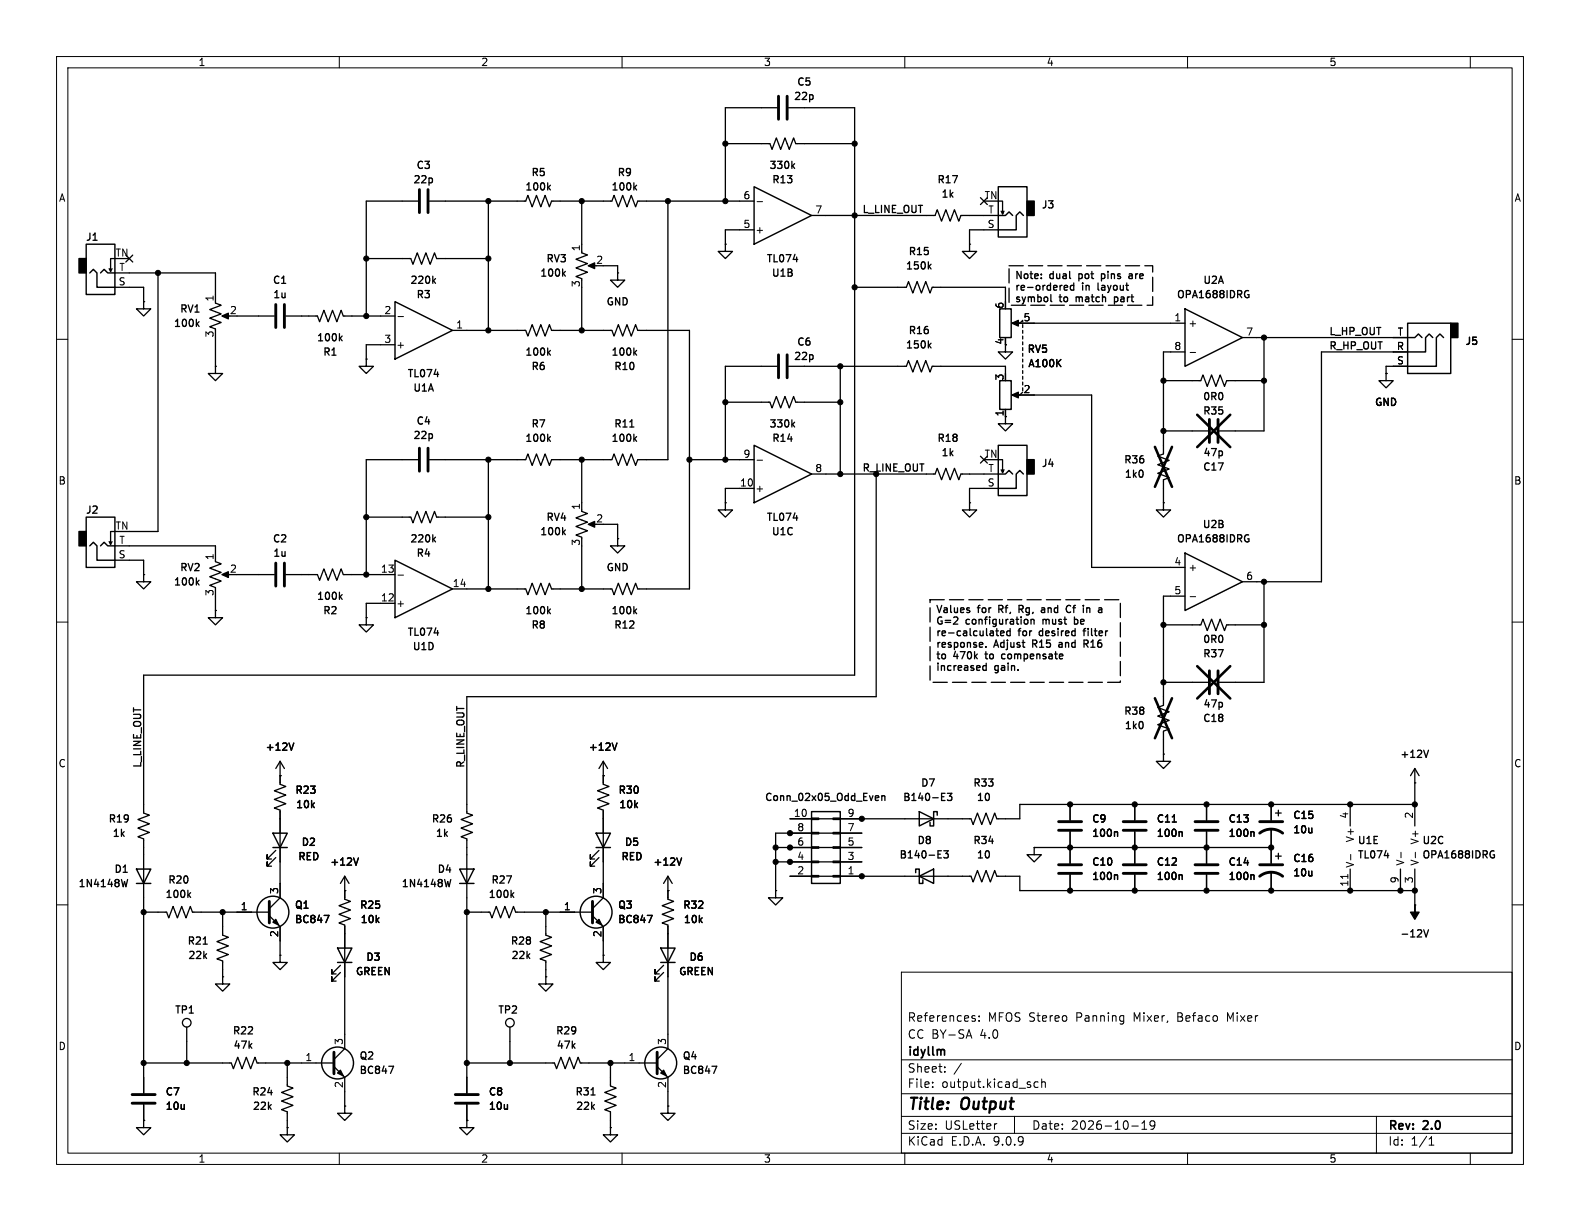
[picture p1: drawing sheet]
<svg xmlns="http://www.w3.org/2000/svg" width="279mm" height="216mm" viewBox="0 0 279 216" stroke-linecap="round" stroke-linejoin="round" font-family="sans-serif">
<g fill="none" stroke="#000" stroke-width=".18">
<path d="M10 10h259.4v195.9h-259.4zM12 12h255.4v191.9h-255.4zM60 10v2M110 10v2M160 10v2M210 10v2M260 10v2M133.9 35.7h.9M70.4 56h.9M10 60h2M210.5 62.3h.9M267.4 60h2"/>
<path d="M133.9 81.4h.9M10 110h2M70.4 101.7h.9M210.5 105.5h.9M267.4 110h2M238.3 154.6v.7M238.9 151.1v1M247.7 150.7v1M250.3 150.7v1M10 160h2M159.4 171.9h108v32h-108zM172.1 179.6l.3 .1"/>
<path d="M173.1 179.7v.1M267.4 160h2M159.4 197.4h108M159.4 193.4h108M159.4 187.4h108M164.9 192.1v.2M164.9 191.4v.1M167.1 189.4v.2M167.1 188.7v.1M170 188l-1.3 1.9M171 183.2h.7M171.4 182.1l.5 1.5"/>
<path d="M172.1 180.1l.3 .1 .1 .2-.2 .2h-.3M173.1 180.4v.2M176.3 198.7l-.3 .1M179.4 197.4v3M183.6 191.4l-.5-.1-.2 .3v.4l.1 .2h.6M184.2 191.4l.2-.1 .4 .1 .1 .9M184.2 190.8v1.5M200.1 199.1h1.2M201.9 199.7h.9M201.9 198.6l.5-.4v1.5M204.2 198.8l-.3 .3h-.3l-.2-.3 .1-.5 .4-.1 .2 .1a.99 .99 0 0 1-.3 1.4h-.3M243.4 197.4v6.5"/>
<path d="M60 203.9v2M110 203.9v2M159.4 200.4h108M160 203.9v2M210 203.9v2M252.7 202.5h.9M252.7 201.4l.4-.4v1.5M260 203.9v2"/>
</g>
<g fill="none" stroke="#000" stroke-width=".25">
<path d="M133.3 33l10.2 5.1-10.2 5.1zM176.5 33h5.1v8.9h-5.1zM176.5 38.1h1.3l.6-.6 .7 .6M181 38.1l-.7-.6-.6 .6v2.5h-3.2M15.2 43.2h5.1v8.9h-5.1zM15.9 48.3l.6-.7 .6 .7v2.5h3.2M17.8 48.3l.6-.7 .6 .7h1.3M69.8 53.3l10.2 5.1-10.2 5.1zM176.8 54.6h2v5.1h-2zM209.5 54.6l10.2 5.1-10.2 5.1zM248.9 57.2h7.6v8.8h-7.6zM248.9 59.7h1.3l.6-.6 .7 .6"/>
<path d="M253.4 59.7l-.7-.6-.6 .6v2.5h-3.2M255.3 59.7l-.7-.6-.6 .6v5.1h-5.1M133.3 78.7l10.2 5.1-10.2 5.1zM176.5 78.7h5.1v8.9h-5.1zM176.8 67.3h2v5.1h-2zM15.2 91.4h5.1v8.9h-5.1zM15.9 96.5l.6-.6 .6 .6v2.6h3.2M17.8 96.5l.6-.6 .6 .6h1.3M69.8 99.1l10.2 5-10.2 5.1zM176.5 83.8h1.3l.6-.6 .7 .6M181 83.8l-.7-.6-.6 .6v2.6h-3.2M209.5 97.8l10.2 5.1-10.2 5.1z"/>
<path d="M24.1 153.7h2.6l-1.3 2.5zM24.1 156.2h2.6M48.3 147.3h2.5l-1.3 2.6zM48.3 149.9h2.5M81.3 153.7h2.5l-1.3 2.5zM81.3 156.2h2.5M105.4 147.3h2.5l-1.2 2.6zM105.4 149.9h2.5M143.5 143.5h5.1v12.7h-5.1zM161.9 154.3v-.6h.7v2.5h.6v-.6M162.6 154.9l2.5-1.2v2.5zM162.6 143.5l2.5 1.3-2.5 1.3z"/>
<path d="M165.7 144.1v-.6h-.6v2.6h-.6v-.7M59.7 167.6h2.5l-1.2 2.6zM59.7 170.2h2.5M116.8 167.6h2.6l-1.3 2.6zM116.8 170.2h2.6"/>
<circle cx="48.3" cy="161.3" r="2.82"/>
<circle cx="105.4" cy="161.3" r="2.82"/>
<circle cx="59.7" cy="188" r="2.82"/>
<circle cx="116.8" cy="188" r="2.82"/>
</g>
<g fill="none" stroke="#000" stroke-width=".23">
<path d="M137.4 19.1h-9.1v16.5M139.4 19.1h11.7v100.3h-125.7v24.4l1 .3-2 .8 2 .8-2 .7 2 .8-2 .8 1 .3v45M143.7 16.9v.6M73.9 35.6h-9.1v20.3M75.9 35.6h17.1l.3-1.1 .8 2.1 .8-2.1 .7 2.1 .8-2.1 .8 2.1 .3-1h10.7l.4-1.1 .7 2.1 .8-2.1 .8 2.1 .7-2.1 .8 2.1 .4-1h20.5M76.4 31.6v.6M86.4 35.6v22.8M97 33.1l.3 .5M97.3 32.7l-.4 .5M102.9 35.6v8.9M112.2 33.1l.4 .5M112.6 32.7l-.5 .5"/>
<path d="M118.1 35.6v45.7h-5.3l-.4 1-.8-2-.7 2-.8-2-.8 2-.7-2-.4 1h-10.7l-.3 1-.8-2-.8 2-.7-2-.8 2-.8-2-.3 1h-17.1M128.3 25.4h7.8l.4 1 .8-2 .7 2 .8-2 .8 2 .7-2 .4 1h10.4M140.2 29.3l.3 .5M140.5 28.9l-.5 .5M143.5 38.1h21.9l.3-1 .8 2 .8-2 .7 2 .8-2 .7 2 .4-1h6.6M173.4 35l1.2 1.2M174.6 35l-1.2 1.2M176.5 35.6h.8v2.2l.2-.5M177 37.3l.3 .5M16.4 42.5h.8M19.8 47.5l-.2 .5M20.3 45.7h-.7v2.3l-.3-.5"/>
<path d="M20.3 50.8h5.1v2.5M20.3 48.3h17.8v5M22.3 45.1l1.2 1.2M23.5 45.1l-1.2 1.2M25.4 53.3v1.3h1.3l-1.3 1.3-1.3-1.3h1.3M25.4 53.3h.1M27.9 48.3v45.7h-5M34.8 57.2l.4 .5M35.2 56.9l-.5 .5M38.1 53.6l1 .4-2 .7 2 .8-2 .8 2 .7-2 .8 1 .4v.2M38.1 59.7v5.1M39.6 55.9h1"/>
<path d="M41.9 55.9h6.6M50.5 55.9h5.6l.4 1 .8-2 .7 2 .8-2 .8 2 .7-2 .4 1h9.1M60.1 59.8l.4 .5M60.5 59.4l-.5 .5M64.8 45.7h7.8l.4 1 .8-2 .7 2 .8-2 .8 2 .7-2 .4 1h9.2M76.7 49.6l.3 .5M77 49.3l-.5 .4M80 58.4h13l.3 1 .8-2 .8 2 .7-2 .8 2 .8-2 .3 1h10.7l.4 1 .7-2 .8 2 .8-2 .7 2 .8-2 .4 1h9.1v45.7h-9.1l-.4-1-.8 2.1-.7-2.1-.8 2.1-.8-2.1-.7 2.1-.4-1.1h-10.7l-.3-1-.8 2.1-.8-2.1-.7 2.1-.8-2.1-.8 2.1-.3-1.1h-13M99.6 48.4l.4 .4M100 48l-.5 .5M102.9 44.7l1 .4-2 .7 2 .8-2 .8 2 .7-2 .8 1 .4v.2M102.9 50.8v7.6"/>
<path d="M104.4 47h1M106.7 47h2.5v1.3M109.2 48.3v1.2h1.3l-1.3 1.3-1.3-1.3h1.3M109.2 48.3h.1M128.3 43.2v1.3h1.2l-1.2 1.2-1.3-1.2h1.3M128.3 43.2h.1M133.3 40.6h-5v2.6M140.3 45.9h.8M151.1 50.8h9.2l.4-1 .7 2 .8-2 .7 2 .8-2 .8 2 .3-1h13v2.5M164.3 47.1l.3 .5M164.6 46.7l-.4 .5M171.4 43.2v1.3h-1.2l1.2 1.2 1.3-1.2h-1.3"/>
<path d="M171.4 43.2h.1M176.5 40.6h-5.1v2.6M179.3 57.2h30.2M180.6 48v1.3l-.8-1.3v1.3M180.8 56.9v-.3l-.5 .6M180.8 57.4v.5M180.8 58.4v.5M180.8 59.4v.5M182.3 48v1.1M183.5 52.1v1.3M184.1 49.1v.2M184.1 48.5v.1"/>
<path d="M185.8 50v1.3M185.8 52.1v1.1l.2 .2M186.3 48v1.3M187.5 52.1v1.1M188.2 50.5v.7h.5M188.7 50.5l.1 .3-.6 .1M189.2 48v1.1M189.4 50.5l-.1 .2v.5l.2 .1 .4-.1M189.5 50.5h.4M189.9 50v1.3M193.1 48v1.1M193.1 52.1v1.1"/>
<path d="M194.2 50v1.1M194.8 48.4v1.3M194.8 49.2l.3 .1M195 52.1v1.3M195.1 48.4l-.3 .1M195.9 48v.1M195.9 48l.1 .1M197.1 52.5v1.3M197.1 53.3l.3 .1M199.3 50v1.1M199.7 48.5h.5v.8M200.2 52.1v1.1"/>
<path d="M200.2 48.7l-.4 .1-.2 .2 .2 .3 .4-.1M219.7 59.7h29.2M220.5 51.4h.3M220.6 52.1h.3v.4l-.4 .1M223.5 59.7v16.5h-7.9M38.1 64.8v1.2h1.3l-1.3 1.3-1.3-1.3h1.3M38.1 64.8h.1M64.8 63.5v1.3h1.2l-1.2 1.2-1.3-1.2h1.3M64.8 63.5h.1M69.8 61h-5v2.5M76.4 76.8v.6M76.8 66.2h.8"/>
<path d="M97 62.3l.3 .5M97 77.6l.3 .4M97.3 77.2l-.4 .5M97.3 62l-.4 .4M111.4 75.5h.7M112.2 62.3l.4 .5M112.2 77.6l.4 .4M112.6 62l-.5 .4M112.6 77.2l-.5 .5M128.3 71.1h7.8l.4 1 .8-2 .7 2 .8-2 .8 2 .7-2 .4 1h7.9M137.4 64.8h-9.1v16.5M139.4 64.8h20.9l.4-1 .7 2 .8-2 .7 2 .8-2 .8 2 .3-1h13v1.2"/>
<path d="M140.2 75l.3 .5M140.5 74.7l-.5 .4M143.7 62.8v.6M148.6 64.8v19M164.3 61.1l.3 .4M164.6 60.7l-.4 .5M177.8 72.4v2.5h-1.3l1.3 1.3 1.3-1.3h-1.3M177.8 61v1.2h-1.3l1.3 1.3 1.3-1.3h-1.3M179.3 69.9h13.7v30.4h16.5M180.8 60.5v.5M180.8 61.5v.5M180.8 62.5v.5"/>
<path d="M180.8 63.5v.5M180.8 64.5v.5M180.8 65.5v.5M180.8 66.5v.6M180.8 67.6v.5M187.1 64.1l.5 .7M187.6 63.6l-.7 .7M205.7 67.3h6.6l.4-1 .8 2 .7-2 .8 2 .8-2 .7 2 .4-1h6.6M205.7 76.2h7.9M209.5 62.2h-3.8v18.1l-1 .3 2.1 .8-2.1 .8 2.1 .7-2.1 .8 2.1 .8-1.1 .3v4.1M216.1 79.9v.6M245.1 66v1.3h1.3l-1.3 1.3-1.3-1.3h1.3"/>
<path d="M245.1 66h.1M248.9 62.2h-15.2v40.7h-14M248.9 64.8h-3.8v1.2M19.8 95.8l-.2 .5M20.3 94h-.7v2.3l-.3-.5M20.3 99.1h5.1v2.5M20.3 96.5h17.8v2.6M38.1 99.3l1 .4-2 .8 2 .7-2 .8 2 .7-2 .8 1 .4v.2M64.8 91.4h7.8l.4 1.1 .8-2.1 .7 2.1 .8-2.1 .8 2.1 .7-2.1 .4 1h9.2M73.9 81.3h-9.1v20.3M76.7 95.3l.3 .5M77 95l-.5 .5"/>
<path d="M86.4 81.3v22.8M99.6 94.1l.4 .5M100 93.7l-.5 .5M102.9 90.4l1 .4-2 .8 2 .7-2 .8 2 .8-2 .7 1 .4v.3M102.9 81.3v8.9M102.9 96.5v7.6M104.4 92.7h1M106.7 92.7h2.5v2.6M109.2 95.3v1.2h1.3l-1.3 1.3-1.3-1.3h1.3M109.2 95.3h.1M121.9 81.3h11.4M128.3 88.9v1.3h1.2l-1.2 1.2-1.3-1.2h1.3"/>
<path d="M128.3 88.9h.1M133.3 86.4h-5v2.5M140.3 91.6h.8M143.5 83.8h21.9l.3-1 .8 2 .8-2 .7 2 .8-2 .7 2 .4-1h6.6M154.9 83.8v39.4h-72.4v20.6l1.1 .3-2.1 .8 2.1 .8-2.1 .7 2.1 .8-2.1 .8 1 .3v45M171.4 88.9v1.3h-1.2l1.2 1.2 1.3-1.2h-1.3M171.4 88.9h.1M173.4 80.7l1.2 1.2M174.6 80.7l-1.2 1.2M176.5 81.3h.8v2.3l.2-.5M176.5 86.4h-5.1v2.5M177 83.1l.3 .5"/>
<path d="M202.1 83.4v.8M205.7 88.9v1.3h-1.2l1.2 1.2 1.3-1.2h-1.3M205.7 88.9h.1M220.5 94.6h.3M220.6 95.3h.3v.4l-.4 .1M25.4 101.6v1.3h1.3l-1.3 1.2-1.3-1.2h1.3M25.4 101.6h.1M34.8 103l.4 .4M35.2 102.6l-.5 .5M38.1 108v1.2h1.3l-1.3 1.3-1.3-1.3h1.3M38.1 108h.1M38.1 105.4v2.6"/>
<path d="M39.6 101.6h1M41.9 101.6h6.6M50.5 101.6h5.6l.4 1 .8-2 .7 2 .8-2 .8 2 .7-2 .4 1h9.1M60.1 105.5l.4 .5M60.5 105.1l-.5 .5M64.8 109.2v1.3h1.2l-1.2 1.3-1.3-1.3h1.3M64.8 109.2h.1M69.8 106.7h-5v2.5M76.8 111.9h.8M97 108l.3 .5M97.3 107.7l-.4 .5M112.2 108l.4 .5"/>
<path d="M112.6 107.7l-.5 .5M165.7 107l.4 1.3 .4-1.3M165.9 115.2v1.1M168.1 107v1.1M168.6 110.4h.8M169 115.2l-.3 .9M169.4 109.5l-.1 .1M170.6 115.2l-.5 1.3M171.3 107.9l.2 .2-.2 .2M171.3 107.5h.1M171.6 111.1v1.1M172.3 115.2v1.3"/>
<path d="M173.3 107l-.2 .1M173.7 114.4h-.1M173.7 113.7l.1 .2-.6 .1M174.3 117.7l-.4 .1-.1 .5 .2 .2h.4M174.3 115.2v1.1M174.3 114.3v.1M174.4 117.3v1.2M174.5 111.1v1.1M175.7 114.4l.5-1.2 .4 1.2M176.3 111.1v1.1l.3 .2M176.9 111.7l.1 .6h.5M177.1 115.9l.1 .5 .4 .1"/>
<path d="M177.2 107.1l-.6-.1v1.3M177.5 113.2v1.2M178 111.8l.1 .5h.5M178.1 113.2h.1M178.1 113.2v.1M178.2 107l-.2 .1M178.6 111.1v1.3M179.8 109.1v1.1M180.2 107.7h.5M180.5 107.7l.4 .6M180.6 109.1v.1M180.6 109.1l-.1 .1"/>
<path d="M180.8 107.1l-.6-.1v1.3M180.9 113.2v1.1M181.8 109.8l-.1 .4-.3 .2M182.3 109.5v.9M182.9 109.7v.7M183.2 113.2h-.6v1.2M184.2 107.5h.5v.8M184.2 108.3h.5M184.2 113.2v1.2M184.4 111.1v1.3M184.7 107.8l-.5 .1M185.1 113.2l-.1 .6"/>
<path d="M186.7 115.2v1.1M187 107v1.3M187.7 114h-.3l-.2 .1 .1 .3h.4M188.3 109.1v1.1M188.8 107.1l.3-.1 .2 .2M189.3 108.2l-.2 .1h-.3M189.7 107.5h.5M190 110.3l.4 .1M190 109.1v1.3M190.1 113.2v1.2M190.1 111.1v1.3M191.7 111.3v1.1"/>
<path d="M192 113.8l.4 .6M192.2 113.2h-.5v1.2M192.4 113.6l-.2 .2h-.5M192.7 107.5v.8M193 111.1v1.1M193.3 113.2v1.2M193.7 111.1v1.1M205.7 110.5h6.6l.4-1 .8 2 .7-2 .8 2 .8-2 .7 2 .4-1h6.6M209.5 105.4h-3.8v19.3l-1 .4 2.1 .8-2.1 .7 2.1 .8-2.1 .7 2.1 .8-1.1 .4v4.1M223.5 102.9v17.8h-7.9M49.5 137.2h.1M49.5 134.6v4.1l1 .4-2 .7 2 .8-2 .8 2 .7-2 .8 1 .4v15.5l-1.9 1.9"/>
<path d="M49.5 134.6l-.7 1.3M49.5 134.6l.8 1.3M51.9 131.4l-.4 1.3M106.7 137.2h.1M106.7 134.6v4.1l1 .4-2 .7 2 .8-2 .8 2 .7-2 .8 1 .4v15.5l-1.9 1.9M106.7 134.6l-.8 1.3M106.7 134.6l.7 1.3M109.1 131.4l-.4 1.3M202.1 127.8v.8M205.7 133.4v1.2h-1.2l1.2 1.3 1.3-1.3h-1.3M205.7 133.4h.1M205.7 120.7h7.9"/>
<path d="M216.1 124.3v.6M250.2 138.4h.1M250.2 135.9v10.2M250.2 135.9l.8 1.3M250.2 135.9l-.8 1.3M252.6 132.7l-.4 1.2M22.6 155.5l-.3 1.3-.3-.9M33.3 158.2l.4 .5M33.7 157.8l-.5 .5M48.8 151.6l-1.6 1.6v-.8v.8h.8M48.8 150.4l-1.6 1.5v-.8v.8h.8M61 157.5h.1"/>
<path d="M61 154.9v4.1l1 .4-2.1 .7 2.1 .8-2.1 .8 2.1 .7-2.1 .8 1.1 .4v21.8l-1.9 1.9M61 154.9l-.8 1.3M61 154.9l.7 1.3M63.4 151.7l-.4 1.3M79.7 155.5l-.3 1.3-.2-.9M90.5 158.2l.4 .5M90.9 157.8l-.5 .5M105.9 151.6l-1.5 1.6v-.8v.8h.8M105.9 150.4l-1.5 1.5v-.8v.8h.8M118.1 154.9v4.1l1 .4-2 .7 2 .8-2 .8 2 .7-2 .8 1 .4v21.8l-1.9 1.9M118.1 157.5h.1M118.1 154.9l-.8 1.3"/>
<path d="M118.1 154.9l.8 1.3M120.5 151.7l-.4 1.3M137.2 157.5v1.3h1.2l-1.2 1.2-1.3-1.2h1.3M137.2 157.5h.1M137.2 152.4h15.2M137.2 149.9h15.2M139.7 154.9h32l.4 1.1 .7-2.1 .8 2.1 .8-2.1 .7 2.1 .8-2.1 .4 1h4v2.6h69.9M143.5 154.8h1.3v.3h-1.3zM143.5 152.3h1.3v.2h-1.3zM143.5 149.7h1.3v.3h-1.3zM143.5 147.2h1.3v.2h-1.3zM143.5 144.7h1.3v.2h-1.3z"/>
<path d="M147.3 154.8h1.3v.3h-1.3zM147.3 152.3h1.3v.2h-1.3zM147.3 149.7h1.3v.3h-1.3zM147.3 147.2h1.3v.2h-1.3zM147.3 144.7h1.3v.2h-1.3zM152.4 147.3h-15.2v10.2M155 140.7l.3 .1 .1 .2-.6 .1M155.3 141.5h-.3M155.9 140.8l.2-.1 .3 .1 .1 .7M155.9 140.7v.8M165.9 151.7h.6M165.9 150.4h.6"/>
<path d="M166.5 141.5h.6M166.5 140.3h.6M166.9 150.4h.8l-.4 .5 .3 .1v.6l-.2 .1-.5-.1M167.5 140.3h.8l-.4 .5 .4 .1v.5l-.2 .1-.6-.1M182.9 149.9v1.2h-1.3l1.3 1.3 1.2-1.3h-1.2M182.9 149.9h.1M182.9 149.9h41.9M189.2 142.2v2.8M189.2 147.1v5.6M189.2 154.7v2.8M197.3 154.7l.3 .2v.6M197.3 147l.3 .2v.7"/>
<path d="M200.7 142.2v2.8M200.7 147.1v5.6M200.7 154.7v2.8M207.3 145.4h.7M208.7 154.7l.4 .2v.6M208.7 147l.4 .2v.7M213.4 142.2v2.8M213.4 147.1v5.6M213.4 154.7v2.8M221.4 154.7l.4 .2v.6M221.4 147l.4 .2v.7M224.8 142.2v2.8"/>
<path d="M224.8 146.6v6.1M224.8 154.2v3.3M225.6 151.4h1M225.6 143.8h1M226.1 143.3v1M226.1 150.9v1M232 146.4v.9M232 154v.9M232 154.8h-.1M232 147.1l-.1 .1M238.8 142.2v3.9M238.8 153.7v3.8"/>
<path d="M244.8 151.3h.8M247.6 153.7v3.8M250.2 142.2h-69.9v2.6h-4l-.4-1-.8 2-.7-2-.8 2-.8-2-.7 2-.4-1h-32M250.2 153.7v6.3M263.9 150.4l.3 .1M264 151.2h.3v.4l-.4 .1M25.4 161.3h4.1l.3 1 .8-2 .8 2 .7-2 .8 2 .8-2 .3 1h13.6M35.9 166.9h.8M39.4 161.3v4.1l1 .3-2 .8 2 .8-2 .7 2 .8-2 .7 1 .4v2.8M39.4 172.7v1.3h-1.3l1.3 1.3 1.2-1.3h-1.2M39.4 172.7h.1M47.6 161.9l1.9 1.9v5.1"/>
<path d="M49.5 168.9v1.3h-1.2l1.2 1.3 1.3-1.3h-1.3M49.5 168.9h.1M57.3 161.9h.9l-.6 1.2M60.2 172l-1.5 1.5v-.8v.8h.7M60.2 170.7l-1.5 1.5v-.7v.7h.7M82.5 161.3h4.1l.4 1 .8-2 .7 2 .8-2 .7 2 .8-2 .4 1h13.6M96.5 172.7v1.3h-1.3l1.3 1.3 1.3-1.3h-1.3M96.5 172.7h.1M96.5 161.3v4.1l1 .3-2 .8 2 .8-2 .7 2 .8-2 .7 1 .4v2.8M104.8 161.9l1.9 1.9v5.1M106.7 168.9v1.3h-1.3l1.3 1.3 1.2-1.3h-1.2M106.7 168.9h.1"/>
<path d="M114.5 161.9h.8l-.5 1.2M117.3 172l-1.5 1.5v-.8v.8h.8M117.3 170.7l-1.5 1.5v-.7v.7h.8M250.2 160h.1M251.8 164.4l.4 1.3 .4-1.3M25.4 188h15.5l.4 1 .7-2.1 .8 2.1 .8-2.1 .7 2.1 .8-2.1 .4 1.1h13.6M25.4 198.1v1.3h-1.3l1.3 1.3 1.3-1.3h-1.3M25.4 198.1h.1M25.4 195.3v2.8M32.6 195.3v.9M32.6 196l-.1 .1M33 181.6v6.4"/>
<path d="M50.8 188v4l1 .4-2 .8 2 .7-2 .8 2 .8-2 .7 1 .4v2.8M50.8 199.4v1.3h-1.3l1.3 1.2 1.3-1.2h-1.3M50.8 199.4h.1M59.1 188.6l1.9 1.9v5.1M61 195.6v1.3h-1.3l1.3 1.2 1.2-1.2h-1.2M61 195.6h.1M68.8 188.5h.8l-.5 1.3M82.5 188h15.5l.4 1 .8-2.1 .7 2.1 .8-2.1 .8 2.1 .7-2.1 .4 1.1h13.6M82.5 198.1v1.3h-1.2l1.2 1.3 1.3-1.3h-1.3M82.5 198.1h.1M82.5 195.3v2.8M89.7 195.3v.9"/>
<path d="M89.7 196v.1M90.2 181.6v6.4M104.5 193.6h.7M107.9 199.4v1.3h-1.2l1.2 1.2 1.3-1.2h-1.3M107.9 199.4h.1M107.9 188v4l1.1 .4-2.1 .8 2.1 .7-2.1 .8 2.1 .8-2.1 .7 1 .4v2.8M116.2 188.6l1.9 1.9v5.1M118.1 195.6v1.3h-1.3l1.3 1.2 1.3-1.2h-1.3M118.1 195.6h.1M125.9 188.5h.8l-.5 1.3"/>
<circle cx="33" cy="180.8" r=".76"/>
<circle cx="90.2" cy="180.8" r=".76"/>
</g>
<g fill="none" stroke="#000" stroke-width=".51">
<path d="M137.7 17v4.1M139.2 17v4.1M74.2 33.5v4.1M75.7 33.5v4.1M48.8 53.8v4.1M50.3 53.8v4.1M74.2 79.2v4.1M75.7 79.2v4.1M137.7 62.7v4.1M139.2 62.7v4.1M213.9 74.2v4M215.4 74.2v4"/>
<path d="M48.8 99.6v4M50.3 99.6v4M213.9 118.6v4.1M215.4 118.6v4.1M47.6 159.4v3.8M104.8 159.4v3.8M187.2 154.4h4.1M187.2 152.9h4.1M187.2 146.8h4.1M187.2 145.3h4.1M198.6 154.4h4.1M198.6 152.9h4.1"/>
<path d="M198.6 146.8h4.1M198.6 145.3h4.1M211.3 154.4h4.1M211.3 152.9h4.1M211.3 146.8h4.1M211.3 145.3h4.1M222.8 154.9a3.3 3.3 0 0 1 4 0M222.8 147.3a3.3 3.3 0 0 1 4 0M222.8 152.9h4M222.8 145.3h4M23.4 195.1h4M23.4 193.5h4"/>
<path d="M59.1 186.1v3.8M80.5 195.1h4.1M80.5 193.5h4.1M116.2 186.1v3.8"/>
</g>
<path d="M204.2 79l3.1 7.1M207.3 79l-3.1 7.1M211.7 73.3l5.9 5.8M217.6 73.3l-5.9 5.8M211.7 117.8l5.9 5.7M217.6 117.8l-5.9 5.7M204.2 123.5l3.1 7M207.3 123.5l-3.1 7" fill="none" stroke="#000" stroke-width=".46"/>
<path d="M39.2 55.9l1.2-.5v1zM104 47l1.2-.5v1zM178.9 57.2l1.2-.6v1.1zM178.9 69.9l1.2-.6v1.1zM104 92.7l1.2-.5v1zM39.2 101.6l1.2-.5v1zM48.3 163.1l.5-.5 .5 1zM105.4 163.1l.5-.5 .5 1zM250.2 160v1.3h.8l-.8 1.3-.8-1.3h.8zM60.2 189.2l.5 1-1-.5zM117.3 189.2l.6 1-1.1-.5z" fill="#000" stroke="#000" stroke-width=".23"/>
<path d="M181.6 35.6h1.3v2.5h-1.3zM14 45.7h1.2v2.6h-1.2zM256.5 57.2h1.3v2.5h-1.3zM14 94h1.2v2.5h-1.2zM181.6 81.3h1.3v2.5h-1.3z" fill="#000" stroke="#000" stroke-width=".25"/>
<path d="M178.4 47h25.4v7h-25.4zM164.5 106h33.6v14.7h-33.6z" fill="none" stroke="#000" stroke-width=".23" stroke-dasharray="2.5 .9"/>
<g fill="#000" stroke="#000" stroke-width=".18">
<circle cx="86.4" cy="35.6" r=".46"/>
<circle cx="102.9" cy="35.6" r=".46"/>
<circle cx="118.1" cy="35.6" r=".46"/>
<circle cx="128.3" cy="25.4" r=".46"/>
<circle cx="128.3" cy="35.6" r=".46"/>
<circle cx="151.1" cy="38.1" r=".46"/>
<circle cx="151.1" cy="25.4" r=".46"/>
<circle cx="27.9" cy="48.3" r=".46"/>
<circle cx="64.8" cy="45.7" r=".46"/>
<circle cx="64.8" cy="55.9" r=".46"/>
<circle cx="86.4" cy="45.7" r=".46"/>
<circle cx="86.4" cy="58.4" r=".46"/>
<circle cx="102.9" cy="58.4" r=".46"/>
<circle cx="151.1" cy="50.8" r=".46"/>
<circle cx="223.5" cy="59.7" r=".46"/>
<circle cx="128.3" cy="71.1" r=".46"/>
<circle cx="148.6" cy="64.8" r=".46"/>
<circle cx="148.6" cy="71.1" r=".46"/>
<circle cx="205.7" cy="67.3" r=".46"/>
<circle cx="205.7" cy="76.2" r=".46"/>
<circle cx="223.5" cy="67.3" r=".46"/>
<circle cx="64.8" cy="91.4" r=".46"/>
<circle cx="86.4" cy="81.3" r=".46"/>
<circle cx="86.4" cy="91.4" r=".46"/>
<circle cx="102.9" cy="81.3" r=".46"/>
<circle cx="121.9" cy="81.3" r=".46"/>
<circle cx="128.3" cy="81.3" r=".46"/>
<circle cx="148.6" cy="83.8" r=".46"/>
<circle cx="64.8" cy="101.6" r=".46"/>
<circle cx="86.4" cy="104.1" r=".46"/>
<circle cx="102.9" cy="104.1" r=".46"/>
<circle cx="205.7" cy="110.5" r=".46"/>
<circle cx="223.5" cy="110.5" r=".46"/>
<circle cx="223.5" cy="102.9" r=".46"/>
<circle cx="205.7" cy="120.7" r=".46"/>
<circle cx="137.2" cy="152.4" r=".46"/>
<circle cx="137.2" cy="149.9" r=".46"/>
<circle cx="139.7" cy="147.3" r=".46"/>
<circle cx="139.7" cy="152.4" r=".46"/>
<circle cx="139.7" cy="149.9" r=".46"/>
<circle cx="152.4" cy="154.9" r=".46"/>
<circle cx="152.4" cy="144.8" r=".46"/>
<circle cx="189.2" cy="149.9" r=".46"/>
<circle cx="189.2" cy="157.5" r=".46"/>
<circle cx="189.2" cy="142.2" r=".46"/>
<circle cx="200.7" cy="149.9" r=".46"/>
<circle cx="200.7" cy="142.2" r=".46"/>
<circle cx="200.7" cy="157.5" r=".46"/>
<circle cx="213.4" cy="142.2" r=".46"/>
<circle cx="213.4" cy="157.5" r=".46"/>
<circle cx="213.4" cy="149.9" r=".46"/>
<circle cx="224.8" cy="142.2" r=".46"/>
<circle cx="224.8" cy="149.9" r=".46"/>
<circle cx="224.8" cy="157.5" r=".46"/>
<circle cx="238.8" cy="142.2" r=".46"/>
<circle cx="238.8" cy="157.5" r=".46"/>
<circle cx="247.6" cy="157.5" r=".46"/>
<circle cx="250.2" cy="142.2" r=".46"/>
<circle cx="250.2" cy="157.5" r=".46"/>
<circle cx="25.4" cy="161.3" r=".46"/>
<circle cx="39.4" cy="161.3" r=".46"/>
<circle cx="82.5" cy="161.3" r=".46"/>
<circle cx="96.5" cy="161.3" r=".46"/>
<circle cx="25.4" cy="188" r=".46"/>
<circle cx="33" cy="188" r=".46"/>
<circle cx="50.8" cy="188" r=".46"/>
<circle cx="82.5" cy="188" r=".46"/>
<circle cx="90.2" cy="188" r=".46"/>
<circle cx="107.9" cy="188" r=".46"/>
</g>
<g font-size="2.8">
<text x="160.4" y="196.8">Title:</text>
<text x="170.1" y="196.8">Output</text>
</g>
<g font-size="2.1">
<text x="160.4" y="183.9">CC BY-SA</text>
<text x="160.4" y="180.9">References:</text>
<text x="173.4" y="183.9">4.0</text>
<text x="174.7" y="180.9">MFOS Stereo</text>
<text x="190.4" y="180.9">Panning</text>
<text x="200.7" y="180.9">Mixer,</text>
<text x="208.6" y="180.9">Befaco</text>
<text x="217.6" y="180.9">Mixer</text>
<text x="160.4" y="189.9">Sheet:</text>
<text x="160.4" y="187.1">idyllm</text>
<text x="160.4" y="192.6">File:</text>
<text x="166.5" y="192.6">output.kicad_sch</text>
<text x="160.4" y="202.8">KiCad</text>
<text x="160.4" y="200">Size:</text>
<text x="167.1" y="200">USLetter</text>
<text x="168.1" y="202.8">E.D.A.</text>
<text x="175.7" y="202.8">9.0.9</text>
<text x="182.4" y="200">Date:</text>
<text x="189.4" y="200">2026-10-19</text>
<text x="245.4" y="200.2">Rev:</text>
<text x="245.4" y="202.8">Id:</text>
<text x="249.5" y="202.8">1/1</text>
<text x="251.8" y="200.2">2.0</text>
</g>
<g font-size="1.8">
<text x="35" y="11.9">1</text>
<text x="85" y="11.9">2</text>
<text x="135" y="11.9">3</text>
<text x="185" y="11.9">4</text>
<text x="235" y="11.9">5</text>
<text x="140.2" y="18">22p</text>
<text x="140.8" y="15.5">C5</text>
<text x="10.3" y="35.9">A</text>
<text x="72.9" y="32.7">22p</text>
<text x="73.5" y="30.2">C3</text>
<text x="92.7" y="34">100k</text>
<text x="93.8" y="31.5">R5</text>
<text x="107.9" y="34">100k</text>
<text x="109" y="31.5">R9</text>
<text x="131.4" y="35.3">6</text>
<text x="135.9" y="30.2">330k</text>
<text x="136.4" y="32.7">R13</text>
<text x="165.6" y="32.7">R17</text>
<text x="166.3" y="35.3">1k</text>
<text x="174" y="35.3">TN</text>
<text x="267.7" y="35.9">A</text>
<text x="131.4" y="40.4">5</text>
<text x="133.5" y="41.5">+</text>
<text x="144.1" y="37.8">7</text>
<text x="152.4" y="37.8">L_LINE_OUT</text>
<text x="174.6" y="40.4">S</text>
<text x="174.7" y="37.8">T</text>
<text x="184" y="37.2">J3</text>
<text x="15" y="42.9">J1</text>
<text x="20.3" y="45.5">TN</text>
<text x="96.4" y="46.7">RV3</text>
<text x="102.6" y="44.5" transform="rotate(-90 102.6 44.5)">1</text>
<text x="105.3" y="46.7">2</text>
<text x="135.4" y="46.7">TL074</text>
<text x="160" y="48">150k</text>
<text x="160.5" y="45.4">R15</text>
<text x="20.9" y="50.5">S</text>
<text x="21" y="48">T</text>
<text x="37.8" y="53.4" transform="rotate(-90 37.8 53.4)">1</text>
<text x="48.1" y="50.5">C1</text>
<text x="48.1" y="53">1u</text>
<text x="72.4" y="50.5">220k</text>
<text x="73.5" y="53">R3</text>
<text x="95.3" y="49.2">100k</text>
<text x="102.6" y="50.9" transform="rotate(-90 102.6 50.9)">3</text>
<text x="136.3" y="49.2">U1B</text>
<text x="179.4" y="49.9">Note:</text>
<text x="179.4" y="51.9">re-ordered</text>
<text x="179.4" y="54">symbol</text>
<text x="185.7" y="49.9">dual</text>
<text x="187.4" y="54">to</text>
<text x="190.7" y="54">match</text>
<text x="191.2" y="49.9">pot</text>
<text x="191.4" y="51.9">in</text>
<text x="194.6" y="51.9">layout</text>
<text x="195.6" y="49.9">pins</text>
<text x="197.9" y="54">part</text>
<text x="201" y="49.9">are</text>
<text x="207.9" y="53">OPA1688IDRG</text>
<text x="212.6" y="50.5">U2A</text>
<text x="30.6" y="58.1">100k</text>
<text x="31.7" y="55.6">RV1</text>
<text x="37.8" y="59.8" transform="rotate(-90 37.8 59.8)">3</text>
<text x="40.6" y="55.6">2</text>
<text x="67.9" y="55.6">2</text>
<text x="80.6" y="58.2">1</text>
<text x="107.1" y="54.3">GND</text>
<text x="160.5" y="59.4">R16</text>
<text x="177.5" y="54.7" transform="rotate(-90 177.5 54.7)">6</text>
<text x="180.9" y="56.9">5</text>
<text x="207.6" y="56.9">1</text>
<text x="210.1" y="58">+</text>
<text x="220.3" y="59.4">7</text>
<text x="234.9" y="59.3">L_HP_OUT</text>
<text x="247.1" y="59.4">T</text>
<text x="55.9" y="60.7">100k</text>
<text x="57" y="63.2">R1</text>
<text x="67.9" y="60.7">3</text>
<text x="70" y="61.8">+</text>
<text x="92.7" y="63.2">100k</text>
<text x="93.8" y="65.7">R6</text>
<text x="107.9" y="63.2">100k</text>
<text x="108.4" y="65.7">R10</text>
<text x="140.2" y="64">22p</text>
<text x="140.8" y="61.4">C6</text>
<text x="160" y="61.9">150k</text>
<text x="177.5" y="61" transform="rotate(-90 177.5 61)">4</text>
<text x="181.5" y="62.7">RV5</text>
<text x="181.6" y="65.2">A100K</text>
<text x="207.6" y="62">8</text>
<text x="234.9" y="61.9">R_HP_OUT</text>
<text x="246.9" y="62">R</text>
<text x="246.9" y="64.5">S</text>
<text x="259" y="61.3">J5</text>
<text x="71.9" y="67">TL074</text>
<text x="72.9" y="69.6">U1A</text>
<text x="177.5" y="67.4" transform="rotate(-90 177.5 67.4)">3</text>
<text x="180.9" y="69.6">2</text>
<text x="212.6" y="71.1">0R0</text>
<text x="72.9" y="77.9">22p</text>
<text x="73.5" y="75.4">C4</text>
<text x="93.8" y="75.9">R7</text>
<text x="108.4" y="75.9">R11</text>
<text x="135.9" y="75.9">330k</text>
<text x="177.5" y="73.7" transform="rotate(-90 177.5 73.7)">1</text>
<text x="212.6" y="73.6">R35</text>
<text x="243" y="72.1">GND</text>
<text x="92.7" y="78.4">100k</text>
<text x="107.9" y="78.4">100k</text>
<text x="131.4" y="81">9</text>
<text x="136.4" y="78.4">R14</text>
<text x="144.1" y="83.6">8</text>
<text x="152.4" y="83.5">R_LINE_OUT</text>
<text x="165.6" y="78.4">R18</text>
<text x="166.3" y="81">1k</text>
<text x="174" y="81">TN</text>
<text x="174.7" y="83.6">T</text>
<text x="184" y="82.9">J4</text>
<text x="198.6" y="82.3">R36</text>
<text x="212.6" y="83.5">C17</text>
<text x="212.6" y="81">47p</text>
<text x="10.3" y="85.9">B</text>
<text x="130.8" y="86.1">10</text>
<text x="133.5" y="87.2">+</text>
<text x="174.6" y="86.1">S</text>
<text x="198.7" y="84.8">1k0</text>
<text x="267.7" y="85.9">B</text>
<text x="15" y="91.1">J2</text>
<text x="20.3" y="93.7">TN</text>
<text x="95.3" y="95">100k</text>
<text x="96.4" y="92.4">RV4</text>
<text x="102.6" y="90.2" transform="rotate(-90 102.6 90.2)">1</text>
<text x="105.3" y="92.5">2</text>
<text x="135.4" y="92.4">TL074</text>
<text x="136.3" y="95">U1C</text>
<text x="212.5" y="93.7">U2B</text>
<text x="20.9" y="98.8">S</text>
<text x="21" y="96.3">T</text>
<text x="31.7" y="101.3">RV2</text>
<text x="37.8" y="99.1" transform="rotate(-90 37.8 99.1)">1</text>
<text x="40.6" y="101.3">2</text>
<text x="48.1" y="96.2">C2</text>
<text x="48.1" y="98.8">1u</text>
<text x="67.3" y="101.3">13</text>
<text x="72.4" y="96.2">220k</text>
<text x="73.5" y="98.8">R4</text>
<text x="102.6" y="96.6" transform="rotate(-90 102.6 96.6)">3</text>
<text x="107.1" y="101.3">GND</text>
<text x="207.6" y="100.1">4</text>
<text x="207.9" y="96.2">OPA1688IDRG</text>
<text x="210.1" y="101.2">+</text>
<text x="30.6" y="103.8">100k</text>
<text x="37.8" y="105.5" transform="rotate(-90 37.8 105.5)">3</text>
<text x="55.9" y="106.4">100k</text>
<text x="67.3" y="106.4">12</text>
<text x="70" y="107.5">+</text>
<text x="80" y="103.9">14</text>
<text x="207.6" y="105.2">5</text>
<text x="220.3" y="102.6">6</text>
<text x="57" y="108.9">R2</text>
<text x="71.9" y="112.7">TL074</text>
<text x="92.7" y="108.9">100k</text>
<text x="93.8" y="111.5">R8</text>
<text x="107.9" y="108.9">100k</text>
<text x="108.4" y="111.5">R12</text>
<text x="165.4" y="109">Values</text>
<text x="165.4" y="111">G=2</text>
<text x="165.4" y="113">re-calculated</text>
<text x="170.9" y="111">configuration</text>
<text x="173" y="109">for</text>
<text x="177" y="109">Rf,</text>
<text x="180.2" y="113">for</text>
<text x="181" y="109">Rg,</text>
<text x="184.2" y="113">desired</text>
<text x="184.8" y="111">must</text>
<text x="185.5" y="109">and</text>
<text x="190.3" y="109">Cf</text>
<text x="190.8" y="111">be</text>
<text x="192.5" y="113">filter</text>
<text x="193.7" y="109">in</text>
<text x="72.8" y="115.3">U1D</text>
<text x="165.4" y="115.1">response.</text>
<text x="165.4" y="117.1">to</text>
<text x="165.4" y="119.2">increased</text>
<text x="168.7" y="117.1">470k</text>
<text x="174.7" y="117.1">to</text>
<text x="175.9" y="115.1">Adjust</text>
<text x="175.9" y="119.2">gain.</text>
<text x="178" y="117.1">compensate</text>
<text x="183" y="115.1">R15</text>
<text x="188.1" y="115.1">and</text>
<text x="193" y="115.1">R16</text>
<text x="212.6" y="116.5">R37</text>
<text x="212.6" y="114">0R0</text>
<text x="212.6" y="125.4">47p</text>
<text x="198.6" y="126.7">R38</text>
<text x="198.7" y="129.2">1k0</text>
<text x="212.6" y="128">C18</text>
<text x="10.3" y="135.9">C</text>
<text x="25.1" y="135.9" transform="rotate(-90 25.1 135.9)">L_LINE_OUT</text>
<text x="46.8" y="133.1">+12V</text>
<text x="82.2" y="135.9" transform="rotate(-90 82.2 135.9)">R_LINE_OUT</text>
<text x="103.9" y="133.1">+12V</text>
<text x="247.4" y="134.3">+12V</text>
<text x="267.7" y="135.9">C</text>
<text x="52" y="140.7">R23</text>
<text x="52.2" y="143.2">10k</text>
<text x="109.2" y="140.7">R30</text>
<text x="109.3" y="143.2">10k</text>
<text x="135.1" y="141.9">Conn_02x05_Odd_Even</text>
<text x="159.5" y="141.9">B140-E3</text>
<text x="162.7" y="139.4">D7</text>
<text x="171.9" y="139.4">R33</text>
<text x="172.6" y="141.9">10</text>
<text x="19" y="145.8">R19</text>
<text x="19.7" y="148.3">1k</text>
<text x="53.2" y="149.9">D2</text>
<text x="76.2" y="145.8">R26</text>
<text x="76.9" y="148.3">1k</text>
<text x="110.3" y="149.9">D5</text>
<text x="140.3" y="144.5">10</text>
<text x="140.9" y="149.6">6</text>
<text x="140.9" y="147.1">8</text>
<text x="149.8" y="149.6">5</text>
<text x="149.8" y="147.1">7</text>
<text x="149.8" y="144.5">9</text>
<text x="162.1" y="149.6">D8</text>
<text x="171.9" y="149.6">R34</text>
<text x="192.9" y="145.8">C9</text>
<text x="192.9" y="148.3">100n</text>
<text x="204.4" y="148.3">100n</text>
<text x="204.4" y="145.8">C11</text>
<text x="217.1" y="148.3">100n</text>
<text x="217.1" y="145.8">C13</text>
<text x="228.5" y="145.1">C15</text>
<text x="228.5" y="147.7">10u</text>
<text x="238.5" y="144.9" transform="rotate(-90 238.5 144.9)">4</text>
<text x="239.6" y="149" transform="rotate(-90 239.6 149)">V+</text>
<text x="239.9" y="149.6">U1E</text>
<text x="249.9" y="144.9" transform="rotate(-90 249.9 144.9)">2</text>
<text x="251.1" y="149.4" transform="rotate(-90 251.1 149.4)">V+</text>
<text x="251.4" y="149.6">U2C</text>
<text x="20.1" y="154.6">D1</text>
<text x="52.5" y="152.4">RED</text>
<text x="58.2" y="153.4">+12V</text>
<text x="77.2" y="154.6">D4</text>
<text x="109.7" y="152.4">RED</text>
<text x="115.4" y="153.4">+12V</text>
<text x="140.9" y="154.7">2</text>
<text x="140.9" y="152.1">4</text>
<text x="149.8" y="154.7">1</text>
<text x="149.8" y="152.1">3</text>
<text x="158.9" y="152.1">B140-E3</text>
<text x="172.6" y="152.1">10</text>
<text x="192.9" y="155.9">100n</text>
<text x="192.9" y="153.4">C10</text>
<text x="204.4" y="155.9">100n</text>
<text x="204.4" y="153.4">C12</text>
<text x="217.1" y="155.9">100n</text>
<text x="217.1" y="153.4">C14</text>
<text x="228.5" y="152.7">C16</text>
<text x="228.5" y="155.3">10u</text>
<text x="239.6" y="153.5" transform="rotate(-90 239.6 153.5)">V-</text>
<text x="239.9" y="152.1">TL074</text>
<text x="248.5" y="153.2" transform="rotate(-90 248.5 153.2)">V-</text>
<text x="251.1" y="153.2" transform="rotate(-90 251.1 153.2)">V-</text>
<text x="251.4" y="152.1">OPA1688IDRG</text>
<text x="13.7" y="157.2">1N4148W</text>
<text x="29.1" y="159.1">100k</text>
<text x="29.6" y="156.6">R20</text>
<text x="42.5" y="161">1</text>
<text x="49.3" y="158.2" transform="rotate(-90 49.3 158.2)">3</text>
<text x="52" y="161">Q1</text>
<text x="63.5" y="161">R25</text>
<text x="70.9" y="157.2">1N4148W</text>
<text x="86.2" y="159.1">100k</text>
<text x="86.7" y="156.6">R27</text>
<text x="99.6" y="161">1</text>
<text x="106.4" y="158.2" transform="rotate(-90 106.4 158.2)">3</text>
<text x="109.1" y="161">Q3</text>
<text x="120.6" y="161">R32</text>
<text x="238.5" y="156.9" transform="rotate(-90 238.5 156.9)">11</text>
<text x="247.4" y="156.3" transform="rotate(-90 247.4 156.3)">9</text>
<text x="249.9" y="156.3" transform="rotate(-90 249.9 156.3)">3</text>
<text x="33" y="167.3">R21</text>
<text x="49.3" y="165.8" transform="rotate(-90 49.3 165.8)">2</text>
<text x="52" y="163.5">BC847</text>
<text x="63.6" y="163.5">10k</text>
<text x="90.1" y="167.3">R28</text>
<text x="106.4" y="165.8" transform="rotate(-90 106.4 165.8)">2</text>
<text x="109.1" y="163.5">BC847</text>
<text x="120.7" y="163.5">10k</text>
<text x="247.4" y="166.1">-12V</text>
<text x="33.1" y="169.9">22k</text>
<text x="62.7" y="172.7">GREEN</text>
<text x="64.6" y="170.2">D3</text>
<text x="90.3" y="169.9">22k</text>
<text x="119.9" y="172.7">GREEN</text>
<text x="121.7" y="170.2">D6</text>
<text x="30.8" y="179.5">TP1</text>
<text x="87.9" y="179.5">TP2</text>
<text x="10.3" y="185.9">D</text>
<text x="41" y="183.2">R22</text>
<text x="41.1" y="185.8">47k</text>
<text x="60.7" y="184.9" transform="rotate(-90 60.7 184.9)">3</text>
<text x="98.1" y="183.2">R29</text>
<text x="98.3" y="185.8">47k</text>
<text x="117.9" y="184.9" transform="rotate(-90 117.9 184.9)">3</text>
<text x="267.7" y="185.9">D</text>
<text x="53.9" y="187.7">1</text>
<text x="63.4" y="190.2">BC847</text>
<text x="63.4" y="187.7">Q2</text>
<text x="111.1" y="187.7">1</text>
<text x="120.5" y="190.2">BC847</text>
<text x="120.5" y="187.7">Q4</text>
<text x="29.1" y="194">C7</text>
<text x="29.1" y="196.6">10u</text>
<text x="44.4" y="194">R24</text>
<text x="44.5" y="196.6">22k</text>
<text x="60.7" y="192.5" transform="rotate(-90 60.7 192.5)">2</text>
<text x="86.3" y="194">C8</text>
<text x="86.3" y="196.6">10u</text>
<text x="101.6" y="194">R31</text>
<text x="101.7" y="196.6">22k</text>
<text x="117.9" y="192.5" transform="rotate(-90 117.9 192.5)">2</text>
<text x="35" y="205.8">1</text>
<text x="85" y="205.8">2</text>
<text x="135" y="205.8">3</text>
<text x="185" y="205.8">4</text>
<text x="235" y="205.8">5</text>
</g>
</svg>
